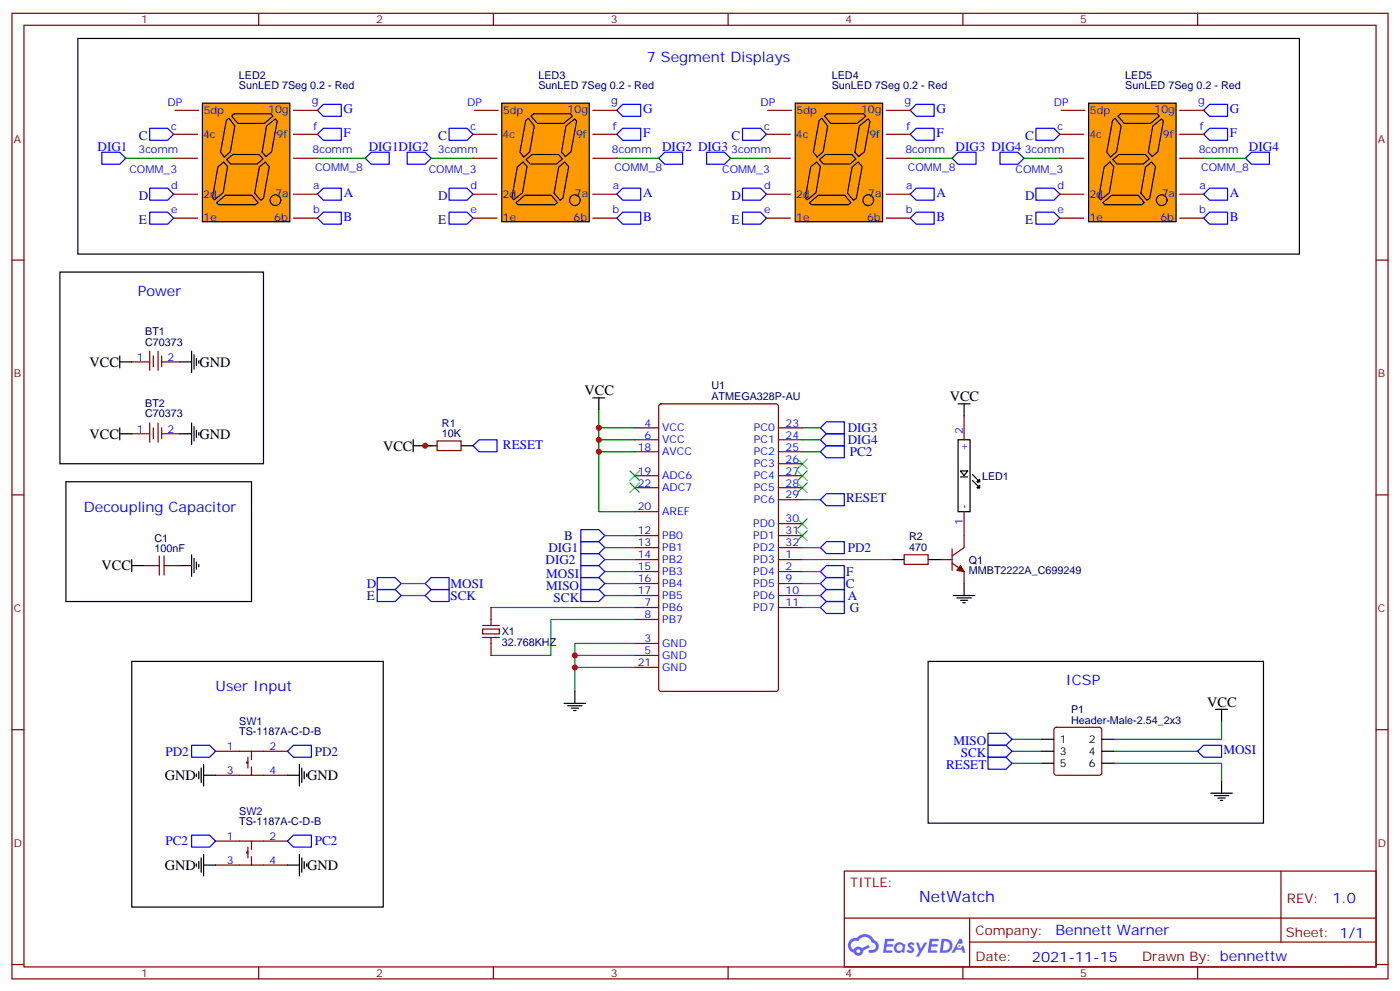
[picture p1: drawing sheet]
<svg xmlns="http://www.w3.org/2000/svg" width="412mm" height="292mm" viewBox="0 0 412 292" stroke-linecap="round" stroke-linejoin="round" font-family="sans-serif">
<g fill="none" stroke="#870000" stroke-width=".35">
<path d="M3.5 3.9h405.4v284.4h-405.4zM7.1 7.4h398.2v277.3h-398.2zM76.2 3.9v3.5M145.3 3.9v3.5M214.5 3.9v3.5M283.6 3.9v3.5M352.8 3.9v3.5M3.5 76.6h3.6M405.3 76.6h3.6M3.5 145.7h3.6M405.3 145.7h3.6M3.5 214.9h3.6"/>
<path d="M405.3 214.9h3.6M248.7 256.5h156.6v28.2h-156.6zM377.3 256.5v20.9M248.7 270.4h156.5M285.6 277.4h119.6M285.6 270.4v14.1M3.5 284h3.6M76.2 284.7v3.6M145.3 284.7v3.6M214.5 284.7v3.6M283.6 284.7v3.6M352.8 284.7v3.6"/>
<path d="M405.3 284h3.6"/>
</g>
<g fill="#5487ff">
<path d="M267.7 277.7a1.22 1.22 0 0 1 1.7 .2l-.4 .6a.47 .47 0 0 0-.3-.4 .47 .47 0 0 0-.5 .2l.1 .2a1.14 1.14 0 0 1 .8 1.8 1.14 1.14 0 0 1-1.9 0l-.2-.2 .5-.6 .7 .5a.29 .29 0 0 0 .3-.3 .29 .29 0 0 0-.2-.3 1.04 1.04 0 0 1-.6-1.7z"/>
<path d="M260.7 276.4h2.4l.3 .2-.2 .5-1.8 .1-.1 .8h1.5l.3 .4-.3 .4h-1.6l-.2 1.1h1.7l.2 .3-.2 .3-2.6 .1z"/>
<path d="M273.8 276.4h2.4l.3 .2-.1 .5-1.8 .1-.2 .8h1.6l.3 .4-.4 .4h-1.6l-.1 1.1h1.7l.2 .3-.2 .3-2.6 .1z"/>
<path d="M282.6 276.4h.7l.3 1.3-.6 .3a.69 .69 0 0 0-1 .3 .69 .69 0 0 0 .4 .9 .69 .69 0 0 0 .9-.6l.5-.2 .6 2.2h-.8l-.2-.9h-1.8l-.5 .9h-.8z"/>
<path d="M269.8 277.5h.8l.6 1.8 1.1-1.8h.9l-2.6 4.2h-.8l.9-1.5z"/>
<path d="M277.4 276.4l-.6 4.2h1.3a2.11 2.11 0 0 0 2.5-2.1 2.11 2.11 0 0 0-2.5-2.1zM278.1 277.2a1.39 1.39 0 0 1 1.7 1.4 1.39 1.39 0 0 1-1.8 1.3h-.3z"/>
<path d="M263.7 278.1a1.54 1.54 0 0 0-.1 2.1 1.54 1.54 0 0 0 2.2 .1l.6 .3 .3-2.3-.2-.3h-.4a1.49 1.49 0 0 0-2.4 .1zM264 279.1a.94 .94 0 0 1 1.8 0 .94 .94 0 0 1-1.8 0z"/>
<path d="M250.4 276.8a2.18 2.18 0 0 0 1.1 3.7 1.44 1.44 0 0 0 1.6 .9 1.44 1.44 0 0 0 1.2-1.4l2-1-.5-.8-1.9 1a1.47 1.47 0 0 0-2.4 .4 1.39 1.39 0 0 1-.7-1.9 1.39 1.39 0 0 1 2-.5 2.12 2.12 0 0 1 2.2-1.3 2.12 2.12 0 0 1 1.9 1.7 1.14 1.14 0 0 1 1.1 1.4 1.14 1.14 0 0 1-1.7 .7 .43 .43 0 0 0-.5 .4 .43 .43 0 0 0 .4 .5 1.98 1.98 0 0 0 2.5-1.2 1.98 1.98 0 0 0-1.2-2.6 3.1 3.1 0 0 0-5.3-.6l-.9 .1zM252.3 280.1a.55 .55 0 0 1 1.1 0 .55 .55 0 0 1-1.1 0z"/>
<circle cx="282.6" cy="278.5" r=".26"/>
</g>
<g fill="none" stroke="#870000" stroke-width=".35">
<path d="M38.8 106.6h5.3M44.1 103.4v5.6M45.2 104.8v3.2M46.6 103.4v5.6M47.6 106.6h5.3M47.6 104.8v3.2M194.3 119.1l.4-.2h33.9l.7 .5v83.5l-.5 .6-34.1 .1-.6-.5-.1-83.5zM38.8 127.7h5.3M44.1 124.6v5.6M45.2 126v3.2M46.6 124.6v5.6M47.6 126v3.2"/>
<path d="M47.6 127.7h5.3M128.8 129.9h7v2.8h-7zM187 126h7M187 129.5h7M187 133h7M229.3 126h7.1M229.3 129.5h7.1M229.3 133h7.1M229.3 136.6h7.1M284 122.4v7.1M187 140.1h7M187 143.6h7"/>
<path d="M187 150.7h7M187 157.7h7M229.3 140.1h7.1M229.3 143.6h7.1M229.3 157.7h7.1M229.3 147.1h7.1M229.3 154.2h7.1M284 150.7v7M42.3 166.5h4.6M46.9 163.7v5.7M48.3 163.7v5.7M48.3 166.5h4.6"/>
<path d="M144.6 178.9v5.3M187 161.3h7M187 164.8h7M187 168.3h7M187 171.8h7M187 175.4h7M187 178.9h7M229.3 161.3h7.1M229.3 164.8h7.1M229.3 168.3h7.1M229.3 171.8h7.1M229.3 175.4h7.1"/>
<path d="M229.3 178.9h7.1M142.2 185.2h4.9v1.5h-4.9zM144.6 187.7v5.3M187 182.4h7M187 189.5h7M187 193h7M187 196.5h7M310.7 214.4l.4-.2h12.7l.5 .2 .3 .5v12.7l-.3 .5-.5 .2h-12.7l-.4-.3-.3-.4v-12.7zM63.5 228.3h21.2M63.5 221.2h21.2M73 224.4h-.3v.4h.3M73 223v3.2"/>
<path d="M74.1 221.2v2.5M74.1 225.8v2.5M63.5 254.7h21.2M63.5 247.7h21.2M73 250.9h-.3v.3h.3M73 249.4v3.2M74.1 247.7v2.5M74.1 252.3v2.4"/>
</g>
<g fill="none" stroke="#008700" stroke-width=".35">
<path d="M37 46.6h14.2M93.5 46.6h14.1M127 46.6h12.3M181.7 46.6h12.3M215.2 46.6h10.6M268.1 46.6h12.4M301.6 46.6h10.6M354.5 46.6h12.4M125.2 131.3h1.8M176.4 129.5v3.5h10.6M176.4 120.7v8.8h10.6M176.4 133v17.7h10.6"/>
<path d="M176.4 126h10.6M236.4 126h5.3M236.4 129.5h5.3M236.4 133h5.3M178.2 157.7h8.8M236.4 147.1h5.3M118.2 175.4h7M118.2 171.8h7M144.6 178.9h42.4M178.2 168.3h8.8M178.2 175.4h8.8M178.2 171.8h8.8"/>
<path d="M178.2 161.3h8.8M178.2 164.8h8.8M236.4 178.9h5.3M236.4 168.3h5.3M236.4 175.4h5.3M236.4 171.8h5.3M236.4 161.3h5.3M169.3 196.5h17.7M169.3 193h17.7M187 182.4h-24.7v10.6h-17.7M187 189.5h-17.7v14.1M298.1 217.7h8.8"/>
<path d="M359.8 212.4v5.3h-31.7M298.1 221.2h8.8M298.1 224.8h8.8M328.1 224.8h31.7v5.2M328.1 221.2h24.7"/>
</g>
<g fill="none" stroke="#00f" stroke-width=".35">
<path d="M44.1 37.8h5.3l1.8 1.7-1.8 1.8h-5.3zM93.5 32.5l1.7-1.8h5.3v3.6h-5.3zM93.5 39.5l1.7-1.7h5.3v3.5h-5.3zM132.3 37.8h5.3l1.7 1.7-1.7 1.8h-5.3zM181.7 32.5l1.7-1.8h5.3v3.6h-5.3zM181.7 39.5l1.7-1.7h5.3v3.5h-5.3zM218.7 37.8h5.3l1.8 1.7-1.8 1.8h-5.3zM268.1 32.5l1.8-1.8h5.3v3.6h-5.3zM268.1 39.5l1.8-1.7h5.3v3.5h-5.3zM305.2 37.8h5.2l1.8 1.7-1.8 1.8h-5.2zM354.5 32.5l1.8-1.8h5.3v3.6h-5.3zM354.5 39.5l1.8-1.7h5.3v3.5h-5.3z"/>
<path d="M30 44.8h5.3l1.7 1.8-1.7 1.8h-5.3zM44.1 55.4h5.3l1.8 1.8-1.8 1.7h-5.3zM93.5 57.2l1.7-1.8h5.3v3.5h-5.3zM109.4 44.8h5.3v3.6h-5.3l-1.8-1.8zM119.9 44.8h5.3l1.8 1.8-1.8 1.8h-5.3zM132.3 55.4h5.3l1.7 1.8-1.7 1.7h-5.3zM181.7 57.2l1.7-1.8h5.3v3.5h-5.3zM195.8 44.8h5.3v3.6h-5.3l-1.8-1.8zM208.1 44.8h5.3l1.8 1.8-1.8 1.8h-5.3zM218.7 55.4h5.3l1.8 1.8-1.8 1.7h-5.3zM268.1 57.2l1.8-1.8h5.3v3.5h-5.3zM282.2 44.8h5.3v3.6h-5.3l-1.7-1.8z"/>
<path d="M294.6 44.8h5.3l1.7 1.8-1.7 1.8h-5.3zM305.2 55.4h5.2l1.8 1.8-1.8 1.7h-5.2zM354.5 57.2l1.8-1.8h5.3v3.5h-5.3zM366.9 46.6l1.8-1.8h5.2v3.6h-5.2zM44.1 62.5h5.3l1.8 1.7-1.8 1.8h-5.3zM95.2 62.5h5.3v3.5h-5.3l-1.7-1.8zM132.3 62.5h5.3l1.7 1.7-1.7 1.8h-5.3zM183.4 62.5h5.3v3.5h-5.3l-1.7-1.8zM218.7 62.5h5.3l1.8 1.7-1.8 1.8h-5.3zM268.1 64.2l1.8-1.7h5.3v3.5h-5.3zM305.2 62.5h5.2l1.8 1.7-1.8 1.8h-5.2zM354.5 64.2l1.8-1.7h5.3v3.5h-5.3z"/>
<path d="M139.3 131.3l1.8-1.8h5.3v3.5h-5.3zM241.7 126l1.7-1.8h5.3v3.5h-5.3zM241.7 129.5l1.7-1.8h5.3v3.6h-5.3zM241.7 133l1.7-1.7h5.3v3.5h-5.3zM171.1 159.5h5.3l1.8 1.8-1.8 1.7h-5.3zM171.1 156h5.3l1.8 1.7-1.8 1.8h-5.3zM241.7 147.1l1.7-1.7h5.3v3.5h-5.3zM111.1 170.1h5.3l1.8 1.7-1.8 1.8h-5.3zM111.1 173.6h5.3l1.8 1.8-1.8 1.7h-5.3zM125.2 171.8l1.8-1.7h5.3v3.5h-5.3zM125.2 175.4l1.8-1.8h5.3v3.5h-5.3zM171.1 166.5h5.3l1.8 1.8-1.8 1.8h-5.3z"/>
<path d="M171.1 173.6h5.3l1.8 1.8-1.8 1.7h-5.3zM171.1 170.1h5.3l1.8 1.7-1.8 1.8h-5.3zM171.1 163h5.3l1.8 1.8-1.8 1.7h-5.3zM241.7 161.3l1.7-1.8h5.3v3.5h-5.3zM241.7 175.4l1.7-1.8h5.3v3.5h-5.3zM241.7 171.8l1.7-1.7h5.3v3.5h-5.3zM241.7 168.3l1.7-1.8h5.3v3.6h-5.3zM241.7 178.9l1.7-1.8h5.3v3.6h-5.3zM56.4 219.5h5.3l1.8 1.7-1.8 1.8h-5.3zM291 219.5h5.3l1.8 1.7-1.8 1.8h-5.3zM291 215.9h5.3l1.8 1.8-1.8 1.8h-5.3zM84.7 221.2l1.7-1.7h5.3v3.5h-5.3z"/>
<path d="M291 223h5.3l1.8 1.8-1.8 1.7h-5.3zM352.8 221.2l1.7-1.7h5.3v3.5h-5.3zM56.4 245.9h5.3l1.8 1.8-1.8 1.7h-5.3zM86.4 245.9h5.3v3.5h-5.3l-1.7-1.7z"/>
</g>
<g fill="none" stroke="#000" stroke-width=".35">
<path d="M22.9 11.3h359.9v63.5h-359.9zM35.3 106.6h3.5M35.3 104.8v3.5M52.9 106.6h3.5M56.4 103.4v6.3M57.1 104.5v4.2M57.9 105.5v2.1M58.6 106.2v.7M174.6 117.2h3.6M176.4 117.2v3.5M35.3 126v3.5M35.3 127.7h3.5"/>
<path d="M52.9 127.7h3.5M56.4 124.6v6.3M57.1 125.6v4.3M57.9 126.7v2.1M58.6 127.4v.7M121.7 131.3h7.1M121.7 129.5v3.5M135.8 131.3h3.5M282.2 129.5h3.6v21.2h-3.6zM282.9 138.7h2.1l-1 1.4zM286.5 139.7l2.1 2.2h-.7h.7v-.8l-.7 .8M19.4 141.9h54.7v35.2h-54.7z"/>
<path d="M282.9 140.4h2.1M286.5 141.5l2.1 2.1h-.7h.7v-.7l-.7 .7M38.8 166.5h3.5M38.8 164.8v3.5M52.9 166.5h3.5M56.4 163.4v6.3M57.1 164.4v4.3M57.9 165.5v2.1M58.6 166.2v.7M280.8 175.4h6.4M281.9 176.1h4.2M282.9 176.8h2.1"/>
<path d="M283.6 177.5h.7M284 171.8v3.6M273.4 194.8h98.8v47.6h-98.8zM166.2 207.1h6.3M167.2 207.8h4.2M168.3 208.5h2.1M169 209.2h.7M169.3 203.6v3.5M306.9 217.7h3.5M324.6 217.7h3.5M358.1 208.9h3.5M359.8 208.9v3.5"/>
<path d="M57.9 227.9v.7M58.6 227.2v2.1M59.3 226.2v4.2M60 228.3h3.5M60 225.1v6.4M84.7 228.3h3.5M88.2 225.1v6.4M88.9 226.2v4.2M89.6 227.2v2.1M90.3 227.9v.7M306.9 221.2h3.5M306.9 224.8h3.5"/>
<path d="M324.6 221.2h3.5M324.6 224.8h3.5M356.7 233.6h6.3M357.7 234.3h4.2M358.8 235h2.1M359.5 235.7h.7M359.8 230v3.6M57.9 254.4v.7M58.6 253.7v2.1M59.3 252.6v4.3M60 251.6v6.3M60 254.7h3.5"/>
<path d="M84.7 254.7h3.5M88.2 251.6v6.3M88.9 252.6v4.3M89.6 253.7v2.1M90.3 254.4v.7"/>
</g>
<path d="M142.2 184.2h4.9M142.2 187.7h4.9" fill="none" stroke="#871200" stroke-width=".35"/>
<g fill="none" stroke="#3c3" stroke-width=".35">
<path d="M185.6 138.7l2.8 2.8M188.4 138.7l-2.8 2.8M234.9 135.1l2.9 2.9M234.9 138.7l2.9 2.8M237.8 135.1l-2.9 2.9M237.8 138.7l-2.9 2.8M185.6 142.2l2.8 2.8M188.4 142.2l-2.8 2.8M234.9 152.8l2.9 2.8M234.9 156.3l2.9 2.8M234.9 142.2l2.9 2.8M237.8 152.8l-2.9 2.8"/>
<path d="M237.8 156.3l-2.9 2.8M237.8 142.2l-2.9 2.8"/>
</g>
<path d="M59.6 30.4h25.8v34.9h-25.8z" fill="#f90" stroke="#000" stroke-width=".35"/>
<g fill="none" stroke="#000" stroke-width=".35">
<path d="M66.7 35.5l.7-.7 1.8 2.3-1.4 7.6-1.7 1.5-1.1-1.4zM68.2 34.2l.8-.7h10.8l.6 .7-2.5 2.1h-7.8zM63.8 59.7l2.6-2.2h7.8l1.8 2.2-.8 .6h-10.8zM64.2 49.2l1.7-1.5 1.1 1.4-1.3 7.7-2.6 2.1-.5-.7zM66.8 47l1.7-1.5h7.9l1.1 1.3-1.8 1.5h-7.7l-1.2-1.3M75 56.9l1.4-7.7 1.8-1.5 1.1 1.4-1.7 9.3-.8 .6-1.8-2.1M77.2 44.8l1.1 1.3 1.7-1.4 1.7-9.1-.6-.6-2.6 2.1-1.3 7.7"/>
<circle cx="81.1" cy="58.9" r="1.58"/>
</g>
<path d="M51.2 39.5h7M51.5 32.5h7.1M86.4 39.5h7.1M86.4 32.5h7.1M51.2 57.2h7M51.2 46.6h7M86.4 57.2h7.1M86.4 46.6h7.1M51.2 64.2h7M86.4 64.2h7.1" fill="none" stroke="#870000" stroke-width=".35"/>
<path d="M147.8 30.4h25.8v34.9h-25.8z" fill="#f90" stroke="#000" stroke-width=".35"/>
<g fill="none" stroke="#000" stroke-width=".35">
<path d="M154.9 35.5l.7-.7 1.8 2.3-1.4 7.6-1.7 1.5-1.1-1.4zM156.4 34.2l.8-.7h10.8l.6 .7-2.5 2.1h-7.8zM152 59.7l2.6-2.2h7.8l1.8 2.2-.8 .6h-10.8zM152.4 49.2l1.7-1.5 1.1 1.4-1.3 7.7-2.6 2.1-.5-.7zM155 47l1.7-1.5h7.9l1.1 1.3-1.8 1.5h-7.7l-1.2-1.3M163.2 56.9l1.4-7.7 1.7-1.5 1.2 1.4-1.7 9.3-.8 .6-1.8-2.1M165.4 44.8l1.1 1.3 1.7-1.4 1.7-9.1-.6-.6-2.6 2.1-1.3 7.7"/>
<circle cx="169.3" cy="58.9" r="1.58"/>
</g>
<path d="M139.3 39.5h7.1M139.7 32.5h7.1M174.6 39.5h7.1M174.6 32.5h7.1M139.3 57.2h7.1M139.3 46.6h7.1M174.6 57.2h7.1M174.6 46.6h7.1M139.3 64.2h7.1M174.6 64.2h7.1" fill="none" stroke="#870000" stroke-width=".35"/>
<path d="M234.2 30.4h25.8v34.9h-25.8z" fill="#f90" stroke="#000" stroke-width=".35"/>
<g fill="none" stroke="#000" stroke-width=".35">
<path d="M242.9 34.2l.7-.7h10.8l.7 .7-2.6 2.1h-7.8zM238.5 59.7l2.5-2.2h7.9l1.7 2.2-.7 .6h-10.8zM238.8 49.2l1.7-1.5 1.2 1.4-1.3 7.7-2.6 2.1-.6-.7zM240.7 46.2l-1.1-1.4 1.7-9.3 .8-.7 1.7 2.3-1.3 7.6-1.8 1.5M241.4 47l1.8-1.5h7.8l1.1 1.3-1.7 1.5h-7.8l-1.2-1.3M249.6 56.9l1.4-7.7 1.8-1.5 1.2 1.4-1.7 9.3-.9 .6-1.8-2.1M251.8 44.8l1.2 1.3 1.6-1.4 1.7-9.1-.6-.6-2.6 2.1-1.3 7.7"/>
<circle cx="255.8" cy="58.9" r="1.58"/>
</g>
<path d="M225.8 39.5h7M226.1 32.5h7.1M261.1 39.5h7M261.1 32.5h7M225.8 57.2h7M225.8 46.6h7M261.1 57.2h7M261.1 46.6h7M225.8 64.2h7M261.1 64.2h7" fill="none" stroke="#870000" stroke-width=".35"/>
<path d="M320.7 30.4h25.7v34.9h-25.7z" fill="#f90" stroke="#000" stroke-width=".35"/>
<g fill="none" stroke="#000" stroke-width=".35">
<path d="M327.7 35.5l.8-.7 1.7 2.3-1.3 7.6-1.8 1.5-1.1-1.4zM329.3 34.2l.8-.7h10.8l.6 .7-2.6 2.1h-7.8zM324.9 59.7l2.5-2.2h7.9l1.8 2.2-.8 .6h-10.8l-.6-.6M325.2 49.2l1.8-1.5 1.1 1.4-1.3 7.7-2.6 2.1-.6-.7zM327.8 47l1.8-1.5h7.8l1.1 1.3-1.7 1.5h-7.8l-1.2-1.3M336.1 56.9l1.3-7.7 1.8-1.5 1.2 1.4-1.7 9.3-.9 .6-1.7-2.1M338.3 44.8l1.1 1.3 1.7-1.4 1.6-9.1-.6-.6-2.5 2.1-1.3 7.7M17.6 80.1h60v56.5h-60zM282.2 118.9h3.6M284 118.9v3.5M262.8 164.8h3.5M273.4 164.8h3.5"/>
<path d="M38.8 194.8h74.1v72.3h-74.1z"/>
<circle cx="342.2" cy="58.9" r="1.58"/>
</g>
<g fill="none" stroke="#870000" stroke-width=".35">
<path d="M312.2 39.5h7.1M312.6 32.5h7M347.5 39.5h7M347.5 32.5h7M312.2 57.2h7.1M312.2 46.6h7.1M347.5 57.2h7M347.5 46.6h7M312.2 64.2h7.1M347.5 64.2h7M284 157.7v3.6l-3.5 2.4M266.3 163.4h7.1v2.8h-7.1z"/>
<path d="M276.9 164.8h3.6M280.5 161.6v6.4M280.5 165.8l3.5 2.5v3.5"/>
</g>
<path d="M282.9 166.5l1.1 1.8-2.1-.3z" fill="#870000" stroke="#870000" stroke-width=".35"/>
<path d="M236.4 164.8h26.4" fill="none" stroke="#008700" stroke-width=".35"/>
<g fill="#c00">
<circle cx="176.4" cy="129.5" r=".88"/>
<circle cx="176.4" cy="126" r=".88"/>
<circle cx="169.3" cy="193" r=".88"/>
<circle cx="169.3" cy="196.5" r=".88"/>
<circle cx="176.4" cy="133" r=".88"/>
<circle cx="125.2" cy="131.3" r=".88"/>
</g>
<text font-size="4.6" fill="#00f" x="270.8" y="265.5">NetWatch</text>
<g font-size="4.2" fill="#00f">
<text x="190.5" y="18.4">7 Segment Displays</text>
<text x="40.6" y="87.2">Power</text>
<text x="24.7" y="150.7">Decoupling Capacitor</text>
<text x="63.5" y="203.6">User Input</text>
<text x="314" y="201.8">ICSP</text>
<text x="392.5" y="265.8">1.0</text>
<text x="310.9" y="275.3">Bennett Warner</text>
<text x="304" y="283.1">2021-11-15</text>
</g>
<g font-size="4.2">
<text x="26.4" y="108">VCC</text>
<text x="58.7" y="108">GND</text>
<text x="172.2" y="116.5">VCC</text>
<text x="279.8" y="118.2">VCC</text>
<text x="26.4" y="129.2">VCC</text>
<text x="58.7" y="129.2">GND</text>
<text x="112.8" y="132.8">VCC</text>
<text x="29.9" y="168">VCC</text>
<text x="355.6" y="208.2">VCC</text>
<text x="48.5" y="229.8">GND</text>
<text x="90.5" y="229.8">GND</text>
<text x="48.5" y="256.2">GND</text>
<text x="90.5" y="256.2">GND</text>
</g>
<g font-size="3.9" fill="#00f">
<text x="101.2" y="33.3">G</text>
<text x="189.4" y="33.3">G</text>
<text x="275.8" y="33.3">G</text>
<text x="362.3" y="33.3">G</text>
<text x="40.9" y="41.3">C</text>
<text x="101.2" y="40.3">F</text>
<text x="129.1" y="41.3">C</text>
<text x="189.4" y="40.3">F</text>
<text x="215.5" y="41.3">C</text>
<text x="275.9" y="40.3">F</text>
<text x="302" y="41.3">C</text>
<text x="362.3" y="40.3">F</text>
<text x="28.7" y="44.3">DIG1</text>
<text x="108.6" y="44.3">DIG1DIG2</text>
<text x="195" y="44.3">DIG2 DIG3</text>
<text x="281.5" y="44.3">DIG3 DIG4</text>
<text x="367.9" y="44.3">DIG4</text>
<text x="40.9" y="59">D</text>
<text x="101.2" y="58">A</text>
<text x="129.1" y="59">D</text>
<text x="189.4" y="58">A</text>
<text x="215.5" y="59">D</text>
<text x="275.9" y="58">A</text>
<text x="302" y="59">D</text>
<text x="362.3" y="58">A</text>
<text x="101.2" y="65">B</text>
<text x="189.4" y="65">B</text>
<text x="275.9" y="65">B</text>
<text x="362.3" y="65">B</text>
<text x="40.9" y="66">E</text>
<text x="129.1" y="66">E</text>
<text x="215.5" y="66">E</text>
<text x="302" y="66">E</text>
<text x="249.7" y="130.8">DIG4</text>
<text x="249.7" y="127.2">DIG3</text>
<text x="148.1" y="132.1">RESET</text>
<text x="250.3" y="134.3">PC2</text>
<text x="249.3" y="147.9">RESET</text>
<text x="166.2" y="159">B</text>
<text x="160.7" y="166.1">DIG2</text>
<text x="161.5" y="162.5">DIG1</text>
<text x="249.7" y="162.5">PD2</text>
<text x="108.1" y="173.1">D</text>
<text x="132.7" y="173.1">MOSI</text>
<text x="160.9" y="170.1">MOSI</text>
<text x="160.9" y="173.6">MISO</text>
<text x="249.1" y="173.1">C</text>
<text x="249.3" y="169.6">F</text>
<text x="108.1" y="176.6">E</text>
<text x="132.7" y="176.6">SCK</text>
<text x="163.1" y="177.1">SCK</text>
<text x="249.7" y="176.6">A</text>
<text x="250.3" y="180.2">G</text>
<text x="280.8" y="219.5">MISO</text>
<text x="360.4" y="222">MOSI</text>
<text x="48.8" y="222.5">PD2</text>
<text x="92.7" y="222.5">PD2</text>
<text x="278.7" y="226.5">RESET</text>
<text x="283" y="223">SCK</text>
<text x="48.7" y="249">PC2</text>
<text x="92.7" y="249">PC2</text>
</g>
<g font-size="3.9" fill="#800">
<text x="250.5" y="261.1">TITLE:</text>
<text x="379.1" y="265.8">REV:</text>
<text x="287.4" y="275.3">Company:</text>
<text x="378.7" y="275.9">Sheet: 1/1</text>
<text x="287.4" y="283">Date:</text>
<text x="336.4" y="283.1">Drawn By: bennettw</text>
</g>
<g font-size="3.2" fill="#800">
<text x="41.6" y="6.9">1</text>
<text x="110.8" y="6.9">2</text>
<text x="179.9" y="6.9">3</text>
<text x="249.1" y="6.9">4</text>
<text x="318.2" y="6.9">5</text>
<text x="4.1" y="42">A</text>
<text x="405.9" y="42">A</text>
<text x="4.1" y="111.2">B</text>
<text x="405.9" y="111.2">B</text>
<text x="4.1" y="180.3">C</text>
<text x="405.9" y="180.3">C</text>
<text x="4.1" y="249.4">D</text>
<text x="405.9" y="249.4">D</text>
<text x="41.6" y="287.7">1</text>
<text x="110.8" y="287.7">2</text>
<text x="179.9" y="287.7">3</text>
<text x="249.1" y="287.7">4</text>
<text x="318.2" y="287.7">5</text>
</g>
<g font-size="3.2" fill="#000080">
<text x="70.4" y="23.3">LED2</text>
<text x="158.6" y="23.3">LED3</text>
<text x="245" y="23.3">LED4</text>
<text x="331.5" y="23.3">LED5</text>
<text x="70.4" y="26.3">SunLED 7Seg 0.2 - Red</text>
<text x="158.6" y="26.3">SunLED 7Seg 0.2 - Red</text>
<text x="245" y="26.3">SunLED 7Seg 0.2 - Red</text>
<text x="331.5" y="26.3">SunLED 7Seg 0.2 - Red</text>
<text x="42.8" y="101.8">C70373</text>
<text x="42.8" y="98.7">BT1</text>
<text x="42.8" y="119.9">BT2</text>
<text x="209.6" y="117.9">ATMEGA328P-AU</text>
<text x="209.6" y="114.7">U1</text>
<text x="42.8" y="122.9">C70373</text>
<text x="130.2" y="125.7">R1</text>
<text x="130.2" y="128.8">10K</text>
<text x="289.3" y="141.3">LED1</text>
<text x="45.5" y="159.5">C1</text>
<text x="267.8" y="159.1">R2</text>
<text x="45.5" y="162.7">100nF</text>
<text x="267.8" y="162.3">470</text>
<text x="285.4" y="166">Q1</text>
<text x="285.4" y="169.1">MMBT2222A_C699249</text>
<text x="147.8" y="190.3">32.768KHZ</text>
<text x="147.8" y="187">X1</text>
<text x="315.5" y="209.9">P1</text>
<text x="70.4" y="213.4">SW1</text>
<text x="315.5" y="213.1">Header-Male-2.54_2x3</text>
<text x="70.4" y="216.4">TS-1187A-C-D-B</text>
<text x="70.4" y="239.9">SW2</text>
<text x="70.4" y="242.9">TS-1187A-C-D-B</text>
</g>
<g font-size="3.2" fill="#00f">
<text x="49.4" y="31.1">DP</text>
<text x="60" y="33.5">5dp</text>
<text x="79" y="33.2">10g</text>
<text x="91.9" y="30.7">g</text>
<text x="137.6" y="31.1">DP</text>
<text x="148.2" y="33.5">5dp</text>
<text x="167.2" y="33.2">10g</text>
<text x="180.1" y="30.7">g</text>
<text x="224" y="31.1">DP</text>
<text x="234.6" y="33.5">5dp</text>
<text x="253.6" y="33.2">10g</text>
<text x="266.5" y="30.7">g</text>
<text x="310.4" y="31.1">DP</text>
<text x="321.1" y="33.5">5dp</text>
<text x="340.1" y="33.2">10g</text>
<text x="352.9" y="30.7">g</text>
<text x="50.4" y="38.1">c</text>
<text x="59.8" y="40.6">4c</text>
<text x="81.5" y="40.6">9f</text>
<text x="92.4" y="38.1">f</text>
<text x="138.6" y="38.1">c</text>
<text x="148" y="40.6">4c</text>
<text x="169.7" y="40.6">9f</text>
<text x="180.6" y="38.1">f</text>
<text x="225.1" y="38.1">c</text>
<text x="234.5" y="40.6">4c</text>
<text x="256.1" y="40.6">9f</text>
<text x="267" y="38.1">f</text>
<text x="311.5" y="38.1">c</text>
<text x="320.9" y="40.6">4c</text>
<text x="342.5" y="40.6">9f</text>
<text x="353.4" y="38.1">f</text>
<text x="40.8" y="45.2">3comm</text>
<text x="92.1" y="45.2">8comm</text>
<text x="129" y="45.2">3comm</text>
<text x="180.3" y="45.2">8comm</text>
<text x="215.4" y="45.2">3comm</text>
<text x="266.7" y="45.2">8comm</text>
<text x="301.9" y="45.2">3comm</text>
<text x="353.1" y="45.2">8comm</text>
<text x="38.1" y="50.8">COMM_3</text>
<text x="92.8" y="50.5">COMM_8</text>
<text x="126.3" y="50.8">COMM_3</text>
<text x="181" y="50.5">COMM_8</text>
<text x="212.7" y="50.8">COMM_3</text>
<text x="267.4" y="50.5">COMM_8</text>
<text x="299.2" y="50.8">COMM_3</text>
<text x="353.9" y="50.5">COMM_8</text>
<text x="50.4" y="55.8">d</text>
<text x="59.9" y="58.2">2d</text>
<text x="81.1" y="57.9">7a</text>
<text x="92.3" y="55.8">a</text>
<text x="138.6" y="55.8">d</text>
<text x="148.1" y="58.2">2d</text>
<text x="169.3" y="57.9">7a</text>
<text x="180.5" y="55.8">a</text>
<text x="225.1" y="55.8">d</text>
<text x="234.5" y="58.2">2d</text>
<text x="255.8" y="57.9">7a</text>
<text x="266.9" y="55.8">a</text>
<text x="311.5" y="55.8">d</text>
<text x="320.9" y="58.2">2d</text>
<text x="342.2" y="57.9">7a</text>
<text x="353.3" y="55.8">a</text>
<text x="50.4" y="62.8">e</text>
<text x="59.9" y="64.9">1e</text>
<text x="80.8" y="64.9">6b</text>
<text x="92.2" y="62.8">b</text>
<text x="138.6" y="62.8">e</text>
<text x="148.1" y="64.9">1e</text>
<text x="169" y="64.9">6b</text>
<text x="180.4" y="62.8">b</text>
<text x="225.1" y="62.8">e</text>
<text x="234.6" y="64.9">1e</text>
<text x="255.4" y="64.9">6b</text>
<text x="266.8" y="62.8">b</text>
<text x="311.5" y="62.8">e</text>
<text x="321" y="64.9">1e</text>
<text x="341.8" y="64.9">6b</text>
<text x="353.3" y="62.8">b</text>
<text x="40.3" y="106.2">1</text>
<text x="49.4" y="106.2">2</text>
<text x="189.9" y="125.6">4</text>
<text x="231.4" y="125.6">23</text>
<text x="40.3" y="127.4">1</text>
<text x="49.4" y="127.4">2</text>
<text x="189.9" y="129.2">6</text>
<text x="195.1" y="127">VCC</text>
<text x="195.1" y="130.6">VCC</text>
<text x="222.1" y="127">PC0</text>
<text x="222.1" y="130.6">PC1</text>
<text x="231.4" y="129.2">24</text>
<text x="283.6" y="127.7" transform="rotate(-90 283.6 127.7)">2</text>
<text x="187.9" y="132.7">18</text>
<text x="195.1" y="134.1">AVCC</text>
<text x="222.1" y="134.1">PC2</text>
<text x="222.1" y="137.6">PC3</text>
<text x="231.4" y="132.7">25</text>
<text x="231.4" y="136.2">26</text>
<text x="285" y="132.8" transform="rotate(-90 285 132.8)">+</text>
<text x="187.9" y="139.7">19</text>
<text x="187.9" y="143.3">22</text>
<text x="195.1" y="141.1">ADC6</text>
<text x="222.1" y="141.1">PC4</text>
<text x="231.4" y="139.7">27</text>
<text x="231.4" y="143.3">28</text>
<text x="195.1" y="144.7">ADC7</text>
<text x="222.1" y="144.7">PC5</text>
<text x="222.1" y="148.2">PC6</text>
<text x="231.4" y="146.8">29</text>
<text x="285" y="150" transform="rotate(-90 285 150)">-</text>
<text x="187.9" y="150.3">20</text>
<text x="195.1" y="151.7">AREF</text>
<text x="221.9" y="155.3">PD0</text>
<text x="231.4" y="153.8">30</text>
<text x="283.6" y="154.4" transform="rotate(-90 283.6 154.4)">1</text>
<text x="187.9" y="157.4">12</text>
<text x="187.9" y="160.9">13</text>
<text x="195.1" y="158.8">PB0</text>
<text x="221.9" y="158.8">PD1</text>
<text x="231.4" y="157.4">31</text>
<text x="231.4" y="160.9">32</text>
<text x="187.9" y="164.4">14</text>
<text x="187.9" y="168">15</text>
<text x="195.1" y="162.3">PB1</text>
<text x="195.1" y="165.8">PB2</text>
<text x="221.9" y="162.3">PD2</text>
<text x="221.9" y="165.8">PD3</text>
<text x="231.4" y="164.4">1</text>
<text x="231.4" y="168">2</text>
<text x="187.9" y="171.5">16</text>
<text x="195.1" y="169.4">PB3</text>
<text x="195.1" y="172.9">PB4</text>
<text x="221.9" y="169.4">PD4</text>
<text x="221.9" y="172.9">PD5</text>
<text x="231.4" y="171.5">9</text>
<text x="187.9" y="175">17</text>
<text x="189.9" y="178.5">7</text>
<text x="195.1" y="176.4">PB5</text>
<text x="195.1" y="180">PB6</text>
<text x="221.9" y="176.4">PD6</text>
<text x="221.9" y="180">PD7</text>
<text x="231.4" y="175">10</text>
<text x="231.4" y="178.5">11</text>
<text x="189.9" y="182.1">8</text>
<text x="195.1" y="183.5">PB7</text>
<text x="189.9" y="189.1">3</text>
<text x="195.1" y="190.5">GND</text>
<text x="187.9" y="196.2">21</text>
<text x="189.9" y="192.7">5</text>
<text x="195.1" y="194.1">GND</text>
<text x="195.1" y="197.6">GND</text>
<text x="66.8" y="220.9">1</text>
<text x="79.4" y="220.9">2</text>
<text x="66.8" y="227.9">3</text>
<text x="79.4" y="227.9">4</text>
<text x="66.8" y="247.3">1</text>
<text x="79.4" y="247.3">2</text>
<text x="66.8" y="254.4">3</text>
<text x="79.4" y="254.4">4</text>
</g>
<g font-size="3.2">
<text x="312.2" y="218.8">1</text>
<text x="320.8" y="218.8">2</text>
<text x="312.2" y="222.3">3</text>
<text x="312.2" y="225.8">5</text>
<text x="320.8" y="222.3">4</text>
<text x="320.8" y="225.8">6</text>
</g>
</svg>
